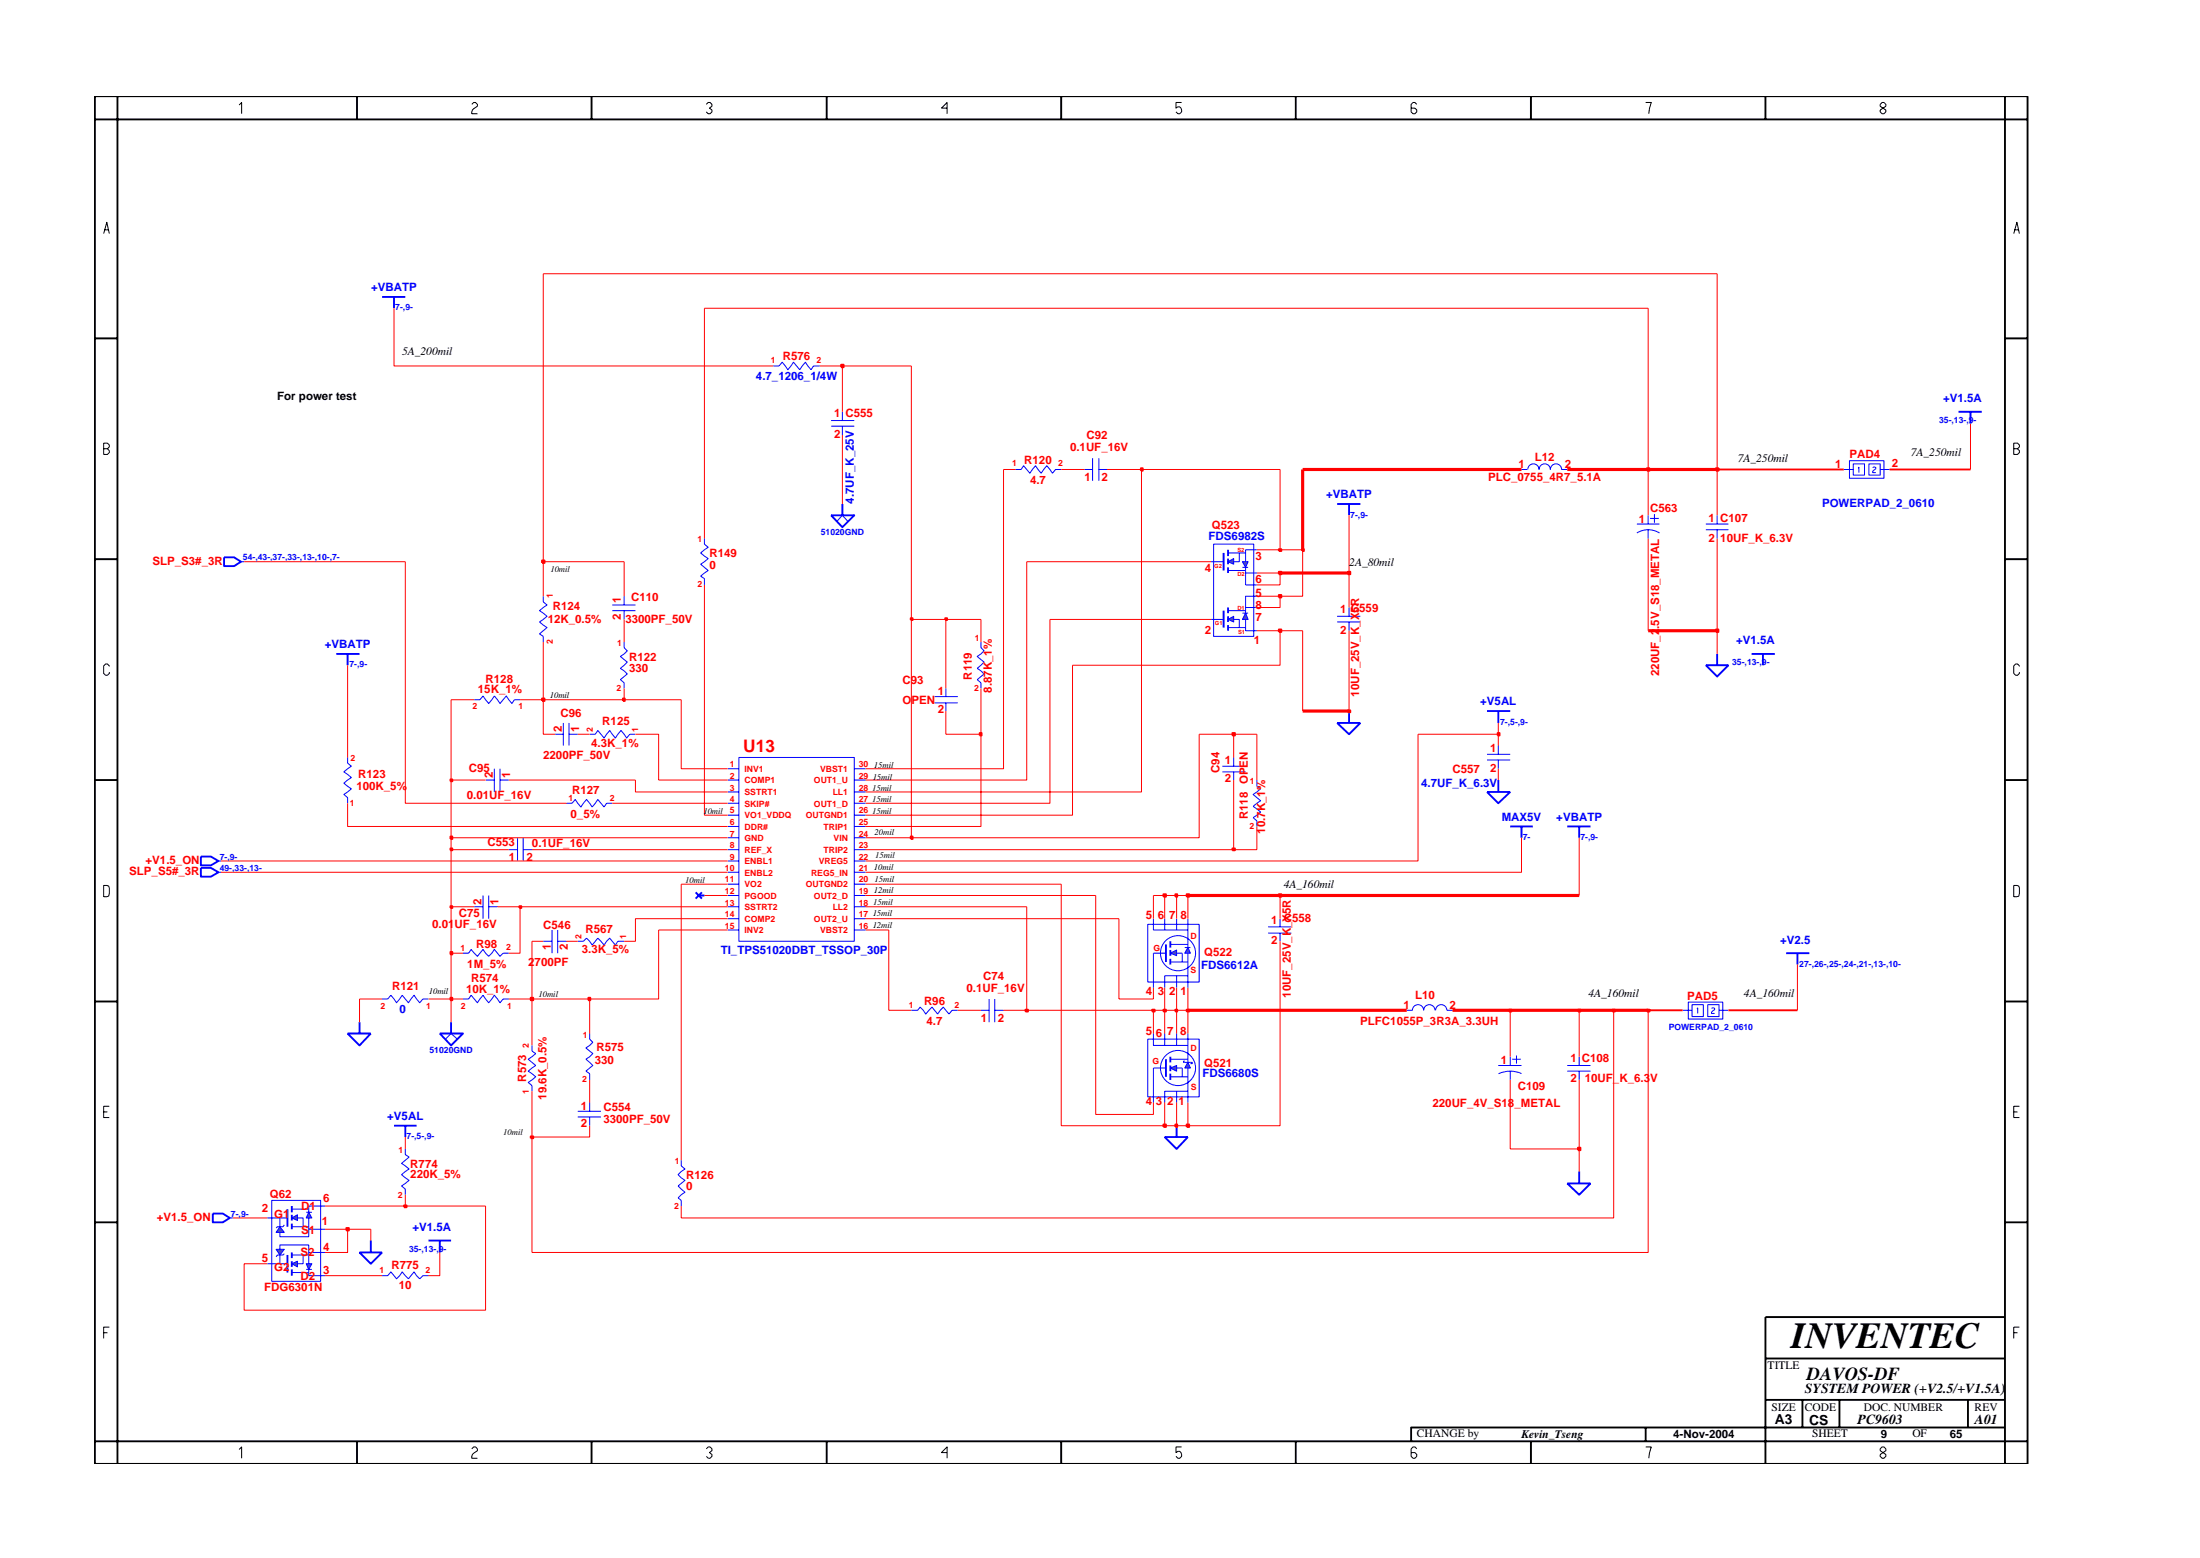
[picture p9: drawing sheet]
<svg xmlns="http://www.w3.org/2000/svg" width="297mm" height="210mm" viewBox="0 0 297 210" stroke-linecap="round" stroke-linejoin="round" font-family="sans-serif">
<g fill="none" stroke="#00f" stroke-width=".14">
<path d="M163.5 75.8h1.7M230.3 70.7h3.1M230.3 71.5h3.1M231.8 69.5v1.2M231.8 71.5v1.2M248.9 63.4h1.3M249.7 62.2h4.7v2.3h-4.7zM250.2 62.6h1.5v1.5h-1.5zM250.9 63.2l.1-.2v.8M252.3 62.6h1.6v1.5h-1.6zM252.8 63.1l.2-.1 .3 .1v.2l-.5 .3v.2h.5M253.9 63.4h1.2"/>
<path d="M64 94.4h.8l.4-.5 .8 1 .7-1 .8 1 .9-1 .7 1 .4-.5h.7M73.3 80.5v.7l.6 .4-1.1 .8 1.1 .8-1.1 .7 1.1 .8-1.1 .8 .5 .4v.7M79.6 99.1h.8l.3-.5 .9 1 .7-1 .8 1 .7-1 .8 1 .4-.5h.8M82.7 81.6h3.1M82.7 82.4h3.1M84.3 86.6v.8l.4 .4-.9 .8 .9 .8-.9 .8 .9 .8-.9 .7 .5 .4v.8M84.3 80.5v1.1M84.3 82.4v1.2M29.5 117.7h.3M29.5 116.2h.3M68.7 114.7h1.2M69.9 113.1v3.1"/>
<path d="M70.6 114.7h1.2M70.6 113.1v3.1M98.2 117.7h1.6M98.2 114.7h1.6M98.2 116.2h1.6M98.2 103.7h1.6M98.2 105.3h1.6M98.2 106.9h1.6M98.2 108.4h1.6M98.2 110h1.6M98.2 111.5h1.6M98.2 113.1h1.6"/>
<path d="M98.2 119.3h1.6M99.8 102.2h15.5v24.8h-15.5zM115.3 117.7h1.6M115.3 114.7h1.6M115.3 116.2h1.6M115.3 103.7h1.6M115.3 105.3h1.6M115.3 106.9h1.6M115.3 108.4h1.6M115.3 110h1.6M115.3 111.5h1.6M115.3 113.1h1.6"/>
<path d="M115.3 119.3h1.6M98.2 120.8h1.6M98.2 122.4h1.6M98.2 124h1.6M98.2 125.5h1.6M115.3 120.8h1.6M115.3 122.4h1.6M115.3 124h1.6M115.3 125.5h1.6M171.2 125.1h3.2M171.2 125.9h3.2M172.8 124v1.1"/>
<path d="M172.8 125.9v1.1M189.9 136.3h.8a.76 .76 0 0 1 .8-.7 .76 .76 0 0 1 .7 .7 .76 .76 0 0 1 .8-.7 .76 .76 0 0 1 .7 .7M193.8 136.3a.76 .76 0 0 1 .8-.7 .76 .76 0 0 1 .8 .7h.7M71.8 141.1v.7l.5 .4-1 .7 1 .9-1 .8 1 .7-1 .8 .5 .4v.8M202.3 143.8h3.1M203.9 142.6v1.2M203.9 144.6v1.1M204.2 142.9h1.1M204.8 142.4v1.1M205.4 144.9a3.7 3.7 0 0 0-3.1 0M211.6 143.8h3.1M211.6 144.6h3.1"/>
<path d="M213.2 142.6v1.2M213.2 144.6v1.1"/>
</g>
<g fill="none" stroke="#00f" stroke-width=".25">
<path d="M165.2 74.6v2.4M180.5 68h3.2M182.1 68v1.5M45.4 88.3h3.1M46.9 88.3v1.5M27.1 117.1h1.4l1 .6-1 .6h-1.4zM27.1 115.6h1.4l1 .6-1 .6h-1.4zM157.3 153.4h3.1l-1.5 1.7zM158.9 151.9v1.5M211.6 159.7h3.1l-1.5 1.5zM213.2 158.1v1.6M48.5 169h3.1l-1.5 1.5z"/>
<path d="M50.1 167.4v1.6M57.9 167.4h3M59.4 167.4v1.6"/>
</g>
<path d="M167.8 75.8h.7l-.3 .8z" fill="#3c3cc8"/>
<path d="M167.8 75.8h.7l-.3 .8zM167.8 76.6h.7" fill="none" stroke="#00f" stroke-width=".14"/>
<path d="M165.8 75.8l.8-.4v.7z" fill="#3c3cc8"/>
<path d="M165.8 75.8l.8-.4v.7zM165.8 74.6h2.4M165.8 77h2.4M167.3 74.6v1.2h-.7M168.2 76.6v.7h1.5M169.7 74.2h-1.5v1.6M163.5 83.6h1.7" fill="none" stroke="#00f" stroke-width=".14"/>
<path d="M165.8 74.2v.8M165.8 75.4v.7M165.8 76.6v.7M165.2 82.4v2.3" fill="none" stroke="#00f" stroke-width=".25"/>
<path d="M168.2 82.7l.3 .9h-.7z" fill="#3c3cc8"/>
<path d="M167.8 82.7h.7M168.2 82.7l.3 .9h-.7z" fill="none" stroke="#00f" stroke-width=".14"/>
<path d="M165.8 83.6l.8-.4v.7z" fill="#3c3cc8"/>
<path d="M163.9 73.4h5.4v12.5h-5.4zM168.2 77.3v1.6h1.5M165.8 83.6l.8-.4v.7zM165.8 84.7h2.4M165.8 82.4h2.4M166.6 83.6h.7v1.1M168.2 82v.7M168.2 83.6v1.5h1.5M168.2 82h1.5M169.7 80.5h-1.5v1.5M79.6 139.5v.7l.4 .5-.9 .7 .9 .8-.9 .7 .9 .9-.9 .8 .5 .3v.8M155.7 128.6h1.7" fill="none" stroke="#00f" stroke-width=".14"/>
<path d="M165.8 82v.7M165.8 83.2v.7M165.8 84.4v.7M157.4 127.5v2.3" fill="none" stroke="#00f" stroke-width=".25"/>
<path d="M160.4 127.9l.3 .7h-.7z" fill="#3c3cc8"/>
<path d="M160 127.9h.7M160.4 127.9l.3 .7h-.7z" fill="none" stroke="#00f" stroke-width=".14"/>
<path d="M158 128.6l.9-.4v.8z" fill="#3c3cc8"/>
<g fill="none" stroke="#00f" stroke-width=".14">
<path d="M76.5 108.4h.7l.5-.5 .7 1 .8-1 .8 1 .7-1 .9 1 .3-.5h.8M155 124.7h6.9v7.8h-6.9zM155.7 124v1.5h4.7M155.7 128.6v4.7M157.3 124v1.5M158 128.6l.9-.4v.8zM158 129.8h2.4M158 127.5h2.4M158.9 128.6h.7v1.2M158.9 124v1.5M158.9 131.7v1.6M160.4 124v3.9"/>
<path d="M160.4 128.6v4.7M160.4 131.7h-3.1v1.6M92 156.6v.7l.5 .5-.9 .7 .9 .8-.9 .7 .9 .9-.9 .8 .4 .3v.8M155.7 144.1h1.7"/>
<circle cx="159.1" cy="128.6" r="2.37"/>
</g>
<path d="M158 127v.9M158 128.2v.8M158 129.4v.8M157.4 142.9v2.4" fill="none" stroke="#00f" stroke-width=".25"/>
<path d="M160.4 143.4l.3 .7h-.7z" fill="#3c3cc8"/>
<path d="M160 143.4h.7M160.4 143.4l.3 .7h-.7z" fill="none" stroke="#00f" stroke-width=".14"/>
<path d="M158 144.1l.9-.3v.8z" fill="#3c3cc8"/>
<g fill="none" stroke="#00f" stroke-width=".14">
<path d="M112.2 56.8h3.1M112.2 57.5h3.1M113.7 55.6v1.2M113.7 57.5v1.2M113 70.4l.7-.9 .8 .9M200.8 101.8h3.1M200.8 102.6h3.1M202.3 100.6v1.2M202.3 102.6v1.1M62.5 128.6h.8l.3-.5 .9 1 .7-1 .8 1 .7-1 .8 1 .4-.5h.8M78 127h.8l.4-.4 .8 .9 .7-.9 .9 .9 .7-.9 .8 .9 .3-.5h.9M132.4 136.3h1.1"/>
<path d="M133.5 134.8v3.2M134.3 136.3h1.2M134.3 134.8v3.2M155.7 139.5v1.6h4.7M157.3 139.5v1.6M158.9 139.5v1.6M160.4 139.5v3.9M155 140.2h6.9v7.8h-6.9zM155.7 144.1v4.7M158 144.1l.9-.3v.8zM158 145.3h2.4M158 142.9h2.4"/>
<path d="M158.9 144.1h.7v1.2M158.9 147.3v1.5M160 143.2h-.2v.2h.2M160.4 144.1v4.7M160.4 147.3h-3.1v1.5M160.7 143.4h.3v.1h-.3M36.1 164.4h2.7M36.7 162h6.6v10.9h-6.6zM39.4 165.6h2.3v.3h2.2M39.4 171.7h2.3v.5h1.6M43.3 169h-1.6v.4h-2.3M43.9 162.8h-2.2v.4h-2.3"/>
<circle cx="159.1" cy="144.1" r="2.37"/>
</g>
<g fill="none" stroke="#00f" stroke-width=".25">
<path d="M112.2 69.5h3.1l-1.6 1.6zM113.7 68v1.5M158 142.6v.8M158 143.8v.8M158 144.9v.8M38.8 163.2v2.4M38.8 169.4v2.3M39.4 162.8v.8M39.4 163.9v.8M39.4 165.1v.8M39.4 169v.8M39.4 170.2v.8"/>
<path d="M39.4 171.3v.9"/>
</g>
<path d="M37.8 165.6l.6 .7h-1.1z" fill="#3c3cc8"/>
<path d="M37.8 165.6l.6 .7h-1.1zM38.4 165.3l-.2 .3h-.7l-.2 .1" fill="none" stroke="#00f" stroke-width=".14"/>
<path d="M37.3 168.6h1.1l-.6 .8z" fill="#3c3cc8"/>
<path d="M36.1 170.5h2.7M37.3 168.6h1.1l-.6 .8zM37.8 168.6v-.6h3.9v1M37.8 164.4v1.2M37.8 169.4v1.1M41.7 165.9v1h-3.9v-.6M43.3 169h.6M43.3 172.2h.6" fill="none" stroke="#00f" stroke-width=".14"/>
<path d="M39.4 164.4l.8-.5v.8z" fill="#3c3cc8"/>
<path d="M39.4 164.4l.8-.5v.8zM40.2 164.4h.7v1.2" fill="none" stroke="#00f" stroke-width=".14"/>
<path d="M41.7 163.6l.4 .8h-.8z" fill="#3c3cc8"/>
<path d="M41.3 163.6h.8M41.7 163.6l.4 .8h-.8zM41.7 163.2v.4M41.7 164.4v1.2" fill="none" stroke="#00f" stroke-width=".14"/>
<path d="M39.4 170.5l.8-.3v.8z" fill="#3c3cc8"/>
<path d="M39.4 170.5l.8-.3v.8zM40.9 169.4v1.1h-.7" fill="none" stroke="#00f" stroke-width=".14"/>
<path d="M41.3 170.5h.8l-.4 .8z" fill="#3c3cc8"/>
<g fill="none" stroke="#00f" stroke-width=".14">
<path d="M104.4 49.4h.8l.4-.5 .8 1 .7-1 .9 1 .7-1 .8 1 .3-.5h.9M32.5 75.8h.5M95.1 72.7v.7l.5 .5-1 .7 1 .8-1 .7 1 .9-1 .8 .5 .3v.8M137.1 63.4h.8l.3-.5 .9 1 .7-1 .8 1 .7-1 .8 1 .4-.5h.8M146.4 63.4h1.1M147.5 61.8v3.1M148.4 63.4h1.1M148.4 61.8v3.1M205.4 63.4h.8M206.3 63.4a.76 .76 0 0 1 .7-.8 .76 .76 0 0 1 .8 .8 .76 .76 0 0 1 .8-.8 .76 .76 0 0 1 .7 .8 .76 .76 0 0 1 .8-.8 .76 .76 0 0 1 .7 .8h.8M221 71.9a2.88 2.88 0 0 1 3.1 0M221 70.7h3.1"/>
<path d="M222.5 69.5v1.2M222.5 71.5v1.2M222.8 70h1.2M223.4 69.4v1.2M75 99.1h1.1M76.1 97.6v3M76.8 99.1h1.2M76.8 97.6v3M126.2 94h3.1M126.2 94.9h3.1M127.7 92.9v1.1M127.7 94.9v1.1"/>
<path d="M132.4 86.6v.8l.5 .4-1 .8 1 .8-1 .8 1 .8-1 .7 .5 .4v.8M180.5 83.2h3.2M180.5 83.9h3.2M182.1 82v1.2M182.1 83.9v1.2M46.9 102.2v.8l.5 .4-1 .8 1 .7-1 .8 1 .8-1 .7 .5 .4v.8M65.6 105.3h1.1M66.7 103.7v3.2M67.5 105.3h1.2M67.5 103.7v3.2M165 103.4h3.2M165 104.2h3.2"/>
<path d="M166.6 102.2v1.2M166.6 104.2v1.1M169.7 105.3v.8l.5 .4-1 .7 1 .9-1 .7 1 .8-1 .7 .5 .5v.7M51.6 134.8h.8l.4-.5 .7 1 .8-1 .8 1 .8-1 .8 1 .4-.5h.8M62.5 134.8h.8l.3-.5 .9 1 .7-1 .8 1 .7-1 .8 1 .4-.5h.8M64 122.4h1.2M65.2 120.8v3.2M66 122.4h1.2M66 120.8v3.2M73.3 127h1.2M74.5 125.5v3.1M75.3 127h1.2"/>
<path d="M75.3 125.5v3.1M123 136.3h.9l.3-.4 .8 .9 .8-.9 .8 .9 .8-.9 .7 .9 .5-.5h.7M227.2 136.3h1.3M228 135.2h4.6v2.3h-4.6zM228.5 135.6h1.5v1.6h-1.5zM229.1 136.2l.1-.2v.8M230.6 135.6h1.5v1.6h-1.5zM231.1 136.1l.2-.1 .2 .1v.2l-.4 .3v.2h.4M232.1 136.3h1.3M54.7 155.1v.7l.5 .4-1 .8 1 .8-1 .7 1 .8-1 .7 .5 .5v.7M60.1 140.2l.8-.7 .9 .7M78 150h3.1"/>
<path d="M78 150.7h3.1M79.6 148.8v1.2M79.6 150.7v1.2M31 164.4h.4M38.4 169.2l-.2 .2h-.7l-.2 .2M41.3 170.5h.8l-.4 .8zM41.3 171.3h.8M41.7 169.4v1.1M41.7 171.3v.4M51.6 172.2h.8l.4-.6 .7 1 .8-1 .8 1 .8-1 .8 1 .4-.4h.8"/>
</g>
<g fill="none" stroke="#00f" stroke-width=".25">
<path d="M51.6 40.1h3.1M53.2 40.1v1.5M264.4 55.6h3.2M266.1 55.6v1.6M30.3 75.2h1.3l.9 .6-.9 .6h-1.3zM180.5 97.6h3.2l-1.6 1.5zM182.1 96v1.6M200.8 96h3.1M202.3 96v1.6M230.3 89.8h3.1l-1.6 1.5zM231.8 88.3v1.5M236.5 88.3h3.1"/>
<path d="M238 88.3v1.5M200.8 106.9h3.1l-1.6 1.5zM202.3 105.3v1.6M203.9 111.5h3.1M205.4 111.5v1.6M211.6 111.5h3.1M213.2 111.5v1.6M46.9 139.5h3.2l-1.6 1.6zM48.5 138v1.5M59.4 139.5h3.1l-1.6 1.6zM60.9 138v1.5M93.9 120.4l.9 .9"/>
<path d="M94.3 120.8h.8M94.8 120.4l-.9 .9M241.2 128.6h3.1M242.7 128.6v1.6M53.2 151.9h3M54.7 151.9v1.5M28.7 163.8h1.4l.9 .6-.9 .6h-1.4z"/>
</g>
<path d="M222.5 136.3v32.7h-150.7v-15.6M43.9 165.9h3v3.1h-3M43.9 172.2h7.7M50.1 165.9v1.5M59.4 169v3.2h-1.5M65.6 162.8v14h-32.6v-6.3h3.1" fill="none" stroke="#f00" stroke-width=".14"/>
<path d="M46.8 165.7h.3v.4h-.3z" fill-rule="evenodd" fill="#8e2323"/>
<path d="M46.8 165.7h.3v.4h-.3z" fill="none" stroke="#f00" stroke-width=".25"/>
<path d="M217.9 136.3v28.1h-125.9v-1.6M31.4 164.4h4.7M43.9 162.8h10.8M46.9 165.9h3.2" fill="none" stroke="#f00" stroke-width=".14"/>
<path d="M54.6 162.7h.3v.2h-.3z" fill-rule="evenodd" fill="#8e2323"/>
<path d="M54.6 162.7h.3v.2h-.3z" fill="none" stroke="#f00" stroke-width=".25"/>
<path d="M92 119.3v37.3M54.7 153.4v1.7M203.9 145.7v9.4h9.3v3M54.7 161.2v1.6h10.9" fill="none" stroke="#f00" stroke-width=".14"/>
<path d="M213 154.9h.4v.3h-.4z" fill-rule="evenodd" fill="#8e2323"/>
<path d="M213 154.9h.4v.3h-.4z" fill="none" stroke="#f00" stroke-width=".25"/>
<path d="M213.2 145.7v9.4" fill="none" stroke="#f00" stroke-width=".14"/>
<path d="M71.7 153.4h.3v.2h-.3z" fill-rule="evenodd" fill="#8e2323"/>
<path d="M71.7 153.4h.3v.2h-.3z" fill="none" stroke="#f00" stroke-width=".25"/>
<path d="M143.3 119.3v32.6h14M71.8 147.3v6.1h7.8v-1.5" fill="none" stroke="#f00" stroke-width=".14"/>
<path d="M157.1 151.8h.3v.3h-.3z" fill-rule="evenodd" fill="#8e2323"/>
<path d="M157.1 151.8h.3v.3h-.3z" fill="none" stroke="#f00" stroke-width=".25"/>
<path d="M157.3 148.8v3.1h1.6" fill="none" stroke="#f00" stroke-width=".14"/>
<path d="M158.7 151.8h.2v.3h-.2z" fill-rule="evenodd" fill="#8e2323"/>
<path d="M158.7 151.8h.2v.3h-.2z" fill="none" stroke="#f00" stroke-width=".25"/>
<path d="M158.9 148.8v3.1h1.5" fill="none" stroke="#f00" stroke-width=".14"/>
<path d="M160.2 151.8h.4v.3h-.4z" fill-rule="evenodd" fill="#8e2323"/>
<path d="M160.2 151.8h.4v.3h-.4z" fill="none" stroke="#f00" stroke-width=".25"/>
<g fill="none" stroke="#f00" stroke-width=".14">
<path d="M48.5 134.8v3.2M60.9 134.8v3.2M71.8 134.8v6.3M79.6 134.8v4.7M120 125.5v10.8h3M129.3 136.3h3.1M135.5 136.3h3.1M147.9 120.8v29.6h7.8v-1.6M155.7 136.3v3.2M157.3 136.3v3.2M158.9 136.3v3.2M160.4 136.3v3.2"/>
<path d="M172.8 127v24.9h-12.4v-3.1M203.9 136.3v6.3M213.2 136.3v6.3M79.6 145.7v3.1"/>
</g>
<path d="M138.5 136.3h.3v.2h-.3z" fill-rule="evenodd" fill="#8e2323"/>
<path d="M138.5 136.3h.3v.2h-.3z" fill="none" stroke="#f00" stroke-width=".25"/>
<path d="M138.6 122.4v13.9h17.1" fill="none" stroke="#f00" stroke-width=".14"/>
<path d="M155.6 136.3h.3v.2h-.3z" fill-rule="evenodd" fill="#8e2323"/>
<path d="M155.6 136.3h.3v.2h-.3z" fill="none" stroke="#f00" stroke-width=".25"/>
<path d="M155.7 136.3h1.6" fill="none" stroke="#f00" stroke-width=".14"/>
<path d="M157.1 136.3h.3v.2h-.3z" fill-rule="evenodd" fill="#8e2323"/>
<path d="M157.1 136.3h.3v.2h-.3z" fill="none" stroke="#f00" stroke-width=".25"/>
<path d="M157.3 133.3v3h1.6" fill="none" stroke="#f00" stroke-width=".14"/>
<path d="M158.7 136.3h.2v.2h-.2z" fill-rule="evenodd" fill="#8e2323"/>
<path d="M158.7 136.3h.2v.2h-.2z" fill="none" stroke="#f00" stroke-width=".25"/>
<path d="M158.9 133.3v3h1.5" fill="none" stroke="#f00" stroke-width=".14"/>
<path d="M160.2 136.3h.4v.2h-.4z" fill-rule="evenodd" fill="#8e2323"/>
<path d="M160.2 136.3h.4v.2h-.4z" fill="none" stroke="#f00" stroke-width=".25"/>
<path d="M160.4 133.3v3" fill="none" stroke="#f00" stroke-width=".14"/>
<path d="M160.4 136.3h29.5M196.1 136.3h7.8" fill="none" stroke="#f00" stroke-width=".42"/>
<path d="M203.7 136.3h.4v.2h-.4z" fill-rule="evenodd" fill="#8e2323"/>
<path d="M203.7 136.3h.4v.2h-.4z" fill="none" stroke="#f00" stroke-width=".25"/>
<path d="M203.9 136.3h9.3" fill="none" stroke="#f00" stroke-width=".42"/>
<path d="M213 136.3h.4v.2h-.4z" fill-rule="evenodd" fill="#8e2323"/>
<path d="M213 136.3h.4v.2h-.4z" fill="none" stroke="#f00" stroke-width=".25"/>
<path d="M213.2 136.3h4.7" fill="none" stroke="#f00" stroke-width=".42"/>
<path d="M217.7 136.3h.3v.2h-.3z" fill-rule="evenodd" fill="#8e2323"/>
<path d="M217.7 136.3h.3v.2h-.3z" fill="none" stroke="#f00" stroke-width=".25"/>
<path d="M217.9 136.3h4.6" fill="none" stroke="#f00" stroke-width=".42"/>
<path d="M222.4 136.3h.3v.2h-.3z" fill-rule="evenodd" fill="#8e2323"/>
<path d="M222.4 136.3h.3v.2h-.3zM222.5 136.3h4.7M233.4 136.3h9.3" fill="none" stroke="#f00" stroke-width=".25"/>
<path d="M48.5 134.8h3.1M57.9 134.8h3M242.7 130.2v6.1" fill="none" stroke="#f00" stroke-width=".14"/>
<path d="M60.8 134.6h.3v.4h-.3z" fill-rule="evenodd" fill="#8e2323"/>
<path d="M60.8 134.6h.3v.4h-.3z" fill="none" stroke="#f00" stroke-width=".25"/>
<path d="M60.9 128.6v6.2h1.6M68.7 134.8h3.1" fill="none" stroke="#f00" stroke-width=".14"/>
<path d="M71.7 134.6h.3v.4h-.3z" fill-rule="evenodd" fill="#8e2323"/>
<path d="M71.7 134.6h.3v.4h-.3z" fill="none" stroke="#f00" stroke-width=".25"/>
<path d="M71.8 127v7.8h7.8" fill="none" stroke="#f00" stroke-width=".14"/>
<path d="M79.4 134.6h.3v.4h-.3z" fill-rule="evenodd" fill="#8e2323"/>
<path d="M79.4 134.6h.3v.4h-.3z" fill="none" stroke="#f00" stroke-width=".25"/>
<path d="M88.9 125.5v9.3h-9.3M151.1 124v10.8h4.6v-1.5" fill="none" stroke="#f00" stroke-width=".14"/>
<path d="M60.8 128.5h.3v.3h-.3z" fill-rule="evenodd" fill="#8e2323"/>
<path d="M60.8 128.5h.3v.3h-.3z" fill="none" stroke="#f00" stroke-width=".25"/>
<g fill="none" stroke="#f00" stroke-width=".14">
<path d="M60.9 122.4v6.2h1.6M70.2 122.4v6.2h-1.5M71.8 127h1.5M76.5 127h1.5M88.9 125.5h9.3M98.2 124h-12.4v3h-1.5M116.9 125.5h3.1M116.9 124h34.2M155.7 120.8v3.2M157.3 120.8v3.2M158.9 120.8v3.2M160.4 120.8v3.2"/>
<path d="M172.8 120.8v3.2"/>
</g>
<path d="M60.8 122.3h.3v.2h-.3z" fill-rule="evenodd" fill="#8e2323"/>
<path d="M60.8 122.3h.3v.2h-.3z" fill="none" stroke="#f00" stroke-width=".25"/>
<path d="M60.9 114.7v7.7h3.1M67.2 122.4h3" fill="none" stroke="#f00" stroke-width=".14"/>
<path d="M70.1 122.3h.3v.2h-.3z" fill-rule="evenodd" fill="#8e2323"/>
<path d="M70.1 122.3h.3v.2h-.3z" fill="none" stroke="#f00" stroke-width=".25"/>
<path d="M70.2 122.4h28M95.1 120.8h3.1M116.9 122.4h21.7M116.9 120.8h31M155.7 120.8h1.6" fill="none" stroke="#f00" stroke-width=".14"/>
<path d="M157.1 120.7h.3v.3h-.3z" fill-rule="evenodd" fill="#8e2323"/>
<path d="M157.1 120.7h.3v.3h-.3z" fill="none" stroke="#f00" stroke-width=".25"/>
<path d="M157.3 120.8h1.6" fill="none" stroke="#f00" stroke-width=".14"/>
<path d="M158.7 120.7h.2v.3h-.2z" fill-rule="evenodd" fill="#8e2323"/>
<path d="M158.7 120.7h.2v.3h-.2z" fill="none" stroke="#f00" stroke-width=".25"/>
<path d="M158.9 120.8h1.5" fill="none" stroke="#f00" stroke-width=".14"/>
<path d="M160.2 120.7h.4v.3h-.4z" fill-rule="evenodd" fill="#8e2323"/>
<path d="M160.2 120.7h.4v.3h-.4z" fill="none" stroke="#f00" stroke-width=".25"/>
<path d="M160.4 120.8h12.4" fill="none" stroke="#f00" stroke-width=".42"/>
<path d="M172.7 120.7h.3v.3h-.3z" fill-rule="evenodd" fill="#8e2323"/>
<path d="M172.7 120.7h.3v.3h-.3z" fill="none" stroke="#f00" stroke-width=".25"/>
<path d="M172.8 120.8h40.4" fill="none" stroke="#f00" stroke-width=".42"/>
<path d="M191.5 99.1v17.1h-74.6M29.8 117.7h68.4M29.8 116.2h68.4M92 119.3h6.2M116.9 119.3h26.4M205.4 113.1v4.6h-88.5M213.2 113.1v7.7" fill="none" stroke="#f00" stroke-width=".14"/>
<path d="M60.8 114.5h.3v.3h-.3z" fill-rule="evenodd" fill="#8e2323"/>
<path d="M60.8 114.5h.3v.3h-.3z" fill="none" stroke="#f00" stroke-width=".25"/>
<path d="M60.9 113.1v1.6h7.8M71.8 114.7h26.4M116.9 114.7h49.7" fill="none" stroke="#f00" stroke-width=".14"/>
<path d="M166.4 114.5h.3v.3h-.3z" fill-rule="evenodd" fill="#8e2323"/>
<path d="M166.4 114.5h.3v.3h-.3z" fill="none" stroke="#f00" stroke-width=".25"/>
<path d="M166.6 105.3v9.4h3.1v-3.2" fill="none" stroke="#f00" stroke-width=".14"/>
<path d="M60.8 112.9h.3v.3h-.3z" fill-rule="evenodd" fill="#8e2323"/>
<path d="M60.8 112.9h.3v.3h-.3z" fill="none" stroke="#f00" stroke-width=".25"/>
<path d="M60.9 105.3v7.8h37.3M116.9 113.1h6.1" fill="none" stroke="#f00" stroke-width=".14"/>
<path d="M123 112.9h.2v.3h-.2z" fill-rule="evenodd" fill="#8e2323"/>
<path d="M123 112.9h.2v.3h-.2z" fill="none" stroke="#f00" stroke-width=".25"/>
<path d="M54.7 75.8v32.6h21.8M95.1 78.9v31.1h3.1M154.1 63.4v43.5h-37.2M123 83.6v29.5h38.9v-14M132.4 99.1v12.4h-15.5M141.8 83.6v24.8h-24.9M144.8 89.8v20.2h-27.9M46.9 108.4v3.1h51.3M82.7 108.4h15.5M85.8 105.3v1.6h12.4" fill="none" stroke="#f00" stroke-width=".14"/>
<path d="M60.8 105.2h.3v.2h-.3z" fill-rule="evenodd" fill="#8e2323"/>
<path d="M60.8 105.2h.3v.2h-.3z" fill="none" stroke="#f00" stroke-width=".25"/>
<g fill="none" stroke="#f00" stroke-width=".14">
<path d="M135.5 63.4v40.3h-18.6M138.6 75.8v29.5h-21.7M46.9 89.8v12.4M60.9 94.4v10.9h4.7M73.3 94.4v4.7h1.7M78 99.1h1.6M85.8 99.1h3.1v6.2h9.3M92 94.4v9.3h6.2M127.7 96v3.1h4.7M166.6 99.1v3.1M169.7 99.1v6.2M202.3 99.1v1.5"/>
<path d="M68.7 105.3h17.1M202.3 103.7v1.6"/>
</g>
<path d="M132.3 98.9h.2v.4h-.2z" fill-rule="evenodd" fill="#8e2323"/>
<path d="M132.3 98.9h.2v.4h-.2z" fill="none" stroke="#f00" stroke-width=".25"/>
<path d="M132.4 92.9v6.2M161.9 99.1h4.7" fill="none" stroke="#f00" stroke-width=".14"/>
<path d="M166.4 98.9h.3v.4h-.3z" fill-rule="evenodd" fill="#8e2323"/>
<path d="M166.4 98.9h.3v.4h-.3z" fill="none" stroke="#f00" stroke-width=".25"/>
<path d="M166.6 99.1h3.1M191.5 99.1h10.8" fill="none" stroke="#f00" stroke-width=".14"/>
<path d="M202.2 98.9h.3v.4h-.3z" fill-rule="evenodd" fill="#8e2323"/>
<path d="M202.2 98.9h.3v.4h-.3z" fill="none" stroke="#f00" stroke-width=".25"/>
<path d="M175.9 85.1v10.9M202.3 97.6v1.5" fill="none" stroke="#f00" stroke-width=".14"/>
<path d="M175.9 96h6.2" fill="none" stroke="#f00" stroke-width=".42"/>
<path d="M182 95.9h.3v.2h-.3z" fill-rule="evenodd" fill="#8e2323"/>
<path d="M182 95.9h.3v.2h-.3z" fill="none" stroke="#f00" stroke-width=".25"/>
<path d="M60.9 94.4h3.1M70.2 94.4h3.1M182.1 85.1v10.9" fill="none" stroke="#f00" stroke-width=".14"/>
<path d="M73.2 94.3h.3v.3h-.3z" fill-rule="evenodd" fill="#8e2323"/>
<path d="M73.2 94.3h.3v.3h-.3z" fill="none" stroke="#f00" stroke-width=".25"/>
<path d="M73.3 86.6v7.8h11" fill="none" stroke="#f00" stroke-width=".14"/>
<path d="M84.1 94.3h.3v.3h-.3z" fill-rule="evenodd" fill="#8e2323"/>
<path d="M84.1 94.3h.3v.3h-.3z" fill="none" stroke="#f00" stroke-width=".25"/>
<path d="M84.3 83.6v3M84.3 92.9v1.5h7.7M127.7 83.6v9.3M132.4 83.6v3M169.7 85.1h3.1v4.7h-28M231.8 85.1v3.2" fill="none" stroke="#f00" stroke-width=".14"/>
<path d="M172.7 84.9h.3v.4h-.3z" fill-rule="evenodd" fill="#8e2323"/>
<path d="M172.7 84.9h.3v.4h-.3z" fill="none" stroke="#f00" stroke-width=".25"/>
<path d="M222.5 72.7v12.4M172.8 85.1h3.1" fill="none" stroke="#f00" stroke-width=".14"/>
<path d="M222.5 85.1h9.3" fill="none" stroke="#f00" stroke-width=".42"/>
<path d="M231.7 84.9h.3v.4h-.3z" fill-rule="evenodd" fill="#8e2323"/>
<path d="M231.7 84.9h.3v.4h-.3z" fill="none" stroke="#f00" stroke-width=".25"/>
<path d="M231.8 72.7v12.4" fill="none" stroke="#f00" stroke-width=".14"/>
<path d="M123 83.4h.2v.3h-.2z" fill-rule="evenodd" fill="#8e2323"/>
<path d="M123 83.4h.2v.3h-.2z" fill="none" stroke="#f00" stroke-width=".25"/>
<path d="M123 49.4v34.2h4.7" fill="none" stroke="#f00" stroke-width=".14"/>
<path d="M127.6 83.4h.3v.3h-.3z" fill-rule="evenodd" fill="#8e2323"/>
<path d="M127.6 83.4h.3v.3h-.3z" fill="none" stroke="#f00" stroke-width=".25"/>
<path d="M73.3 75.8v4.7M84.3 75.8v4.7M182.1 77.3v4.7M127.7 83.6h4.7M141.8 83.6h21.7M169.7 80.5h3.1v1.5h-3.1" fill="none" stroke="#f00" stroke-width=".14"/>
<path d="M172.7 80.3h.3v.3h-.3z" fill-rule="evenodd" fill="#8e2323"/>
<path d="M172.7 80.3h.3v.3h-.3z" fill="none" stroke="#f00" stroke-width=".25"/>
<path d="M169.7 77.3h3.1v1.6h-3.1M175.9 74.2v6.3h-3.1" fill="none" stroke="#f00" stroke-width=".14"/>
<path d="M172.7 77.2h.3v.3h-.3z" fill-rule="evenodd" fill="#8e2323"/>
<path d="M172.7 77.2h.3v.3h-.3z" fill="none" stroke="#f00" stroke-width=".25"/>
<path d="M172.8 77.3h9.3" fill="none" stroke="#f00" stroke-width=".42"/>
<path d="M182 77.2h.3v.3h-.3z" fill-rule="evenodd" fill="#8e2323"/>
<path d="M182 77.2h.3v.3h-.3z" fill="none" stroke="#f00" stroke-width=".25"/>
<path d="M33 75.8h21.7M182.1 69.5v7.8" fill="none" stroke="#f00" stroke-width=".14"/>
<path d="M73.2 75.6h.3v.4h-.3z" fill-rule="evenodd" fill="#8e2323"/>
<path d="M73.2 75.6h.3v.4h-.3z" fill="none" stroke="#f00" stroke-width=".25"/>
<path d="M73.3 36.9v38.9h11M138.6 75.8h24.9M169.7 74.2h3.1" fill="none" stroke="#f00" stroke-width=".14"/>
<path d="M172.7 74.1h.3v.3h-.3z" fill-rule="evenodd" fill="#8e2323"/>
<path d="M172.7 74.1h.3v.3h-.3z" fill="none" stroke="#f00" stroke-width=".25"/>
<path d="M172.8 63.4v10.8h3.1" fill="none" stroke="#f00" stroke-width=".14"/>
<path d="M175.8 74.1h.3v.3h-.3z" fill-rule="evenodd" fill="#8e2323"/>
<path d="M175.8 74.1h.3v.3h-.3z" fill="none" stroke="#f00" stroke-width=".25"/>
<path d="M175.9 63.4v10.8" fill="none" stroke="#f00" stroke-width=".42"/>
<path d="M95.1 41.6v31.1M113.7 58.7v9.3M135.5 63.4h1.6M143.3 63.4h3.1M149.5 63.4h4.6M222.5 63.4v6.1M231.8 63.4v6.1" fill="none" stroke="#f00" stroke-width=".14"/>
<path d="M154 63.2h.3v.3h-.3z" fill-rule="evenodd" fill="#8e2323"/>
<path d="M154 63.2h.3v.3h-.3z" fill="none" stroke="#f00" stroke-width=".25"/>
<path d="M154.1 63.4h18.7" fill="none" stroke="#f00" stroke-width=".14"/>
<path d="M175.9 63.4h29.5M211.6 63.4h10.9" fill="none" stroke="#f00" stroke-width=".42"/>
<path d="M222.4 63.2h.3v.3h-.3z" fill-rule="evenodd" fill="#8e2323"/>
<path d="M222.4 63.2h.3v.3h-.3z" fill="none" stroke="#f00" stroke-width=".25"/>
<path d="M222.5 63.4h9.3" fill="none" stroke="#f00" stroke-width=".42"/>
<path d="M222.5 41.6v21.8" fill="none" stroke="#f00" stroke-width=".14"/>
<path d="M231.7 63.2h.3v.3h-.3z" fill-rule="evenodd" fill="#8e2323"/>
<path d="M231.7 63.2h.3v.3h-.3zM231.8 63.4h17.1M255.1 63.4h11" fill="none" stroke="#f00" stroke-width=".25"/>
<path d="M231.8 36.9v26.5M53.2 41.6v7.8h51.2M110.7 49.4h3v6.2M266.1 57.2v6.2" fill="none" stroke="#f00" stroke-width=".14"/>
<path d="M113.6 49.2h.3v.4h-.3z" fill-rule="evenodd" fill="#8e2323"/>
<path d="M113.6 49.2h.3v.4h-.3z" fill="none" stroke="#f00" stroke-width=".25"/>
<path d="M73.3 36.9h158.5M95.1 41.6h127.4M113.7 49.4h9.3" fill="none" stroke="#f00" stroke-width=".14"/>
<g fill="none" stroke="#000" stroke-width=".25">
<path d="M12.8 13h261v184.6h-261zM12.8 16.1h261M15.9 13v184.6M48.2 13v3.1M79.9 13v3.1M111.6 13v3.1M143.3 13v3.1M174.9 13v3.1M206.7 13v3.1M238.4 13v3.1M270.7 13v184.6M12.8 45.7h3.1"/>
<path d="M270.7 45.7h3.1M12.8 75.5h3.1M270.7 75.5h3.1M12.8 105.3h3.1M270.7 105.3h3.1M12.8 135.2h3.1M270.7 135.2h3.1M12.8 165h3.1M270.7 165h3.1M270.7 177.7h-32.3v19.9M12.8 194.5h261M48.2 194.5v3.1"/>
<path d="M79.9 194.5v3.1M111.6 194.5v3.1M143.3 194.5v3.1M174.9 194.5v3.1M206.7 194.5v3.1M222.2 192.6v1.9M238.4 183.3h32.3M238.4 188.9h32.3M243.4 188.9v3.7M248.4 188.9v3.7M265.7 188.9v3.7M270.7 192.6h-80.2v1.9"/>
</g>
<g fill="none" stroke="#000" stroke-width=".14">
<path d="M32.3 14.2l.3-.4v1.6M63.7 14.1l.3-.3h.2l.3 .3v.2l-.5 .4-.3 .4v.3h.8M95.4 14.1l.2-.3h.3l.2 .3v.2l-.3 .3 .3 .2v.3l-.2 .3h-.3l-.2-.3M127.9 14.6h-.8l.8-.8v1.6M159.5 13.8h-.7v.8l.2-.2a.5 .5 0 0 1 .5 .7l-.2 .3h-.3l-.2-.3M191.3 14.1l-.3-.3h-.2l-.3 .3v1l.3 .3h.2l.3-.3v-.3l-.3-.2h-.5M222.2 13.8h.8l-.4 1.6M253.9 14.1l.2-.3h.3l.2 .3v.2l-.7 .5v.3l.2 .3h.3l.2-.3v-.3l-.7-.5zM14 31.5l.4-1.5 .4 1.5M14.1 31h.6M271.9 31.5l.4-1.5 .4 1.5M272 31h.6"/>
<path d="M14 59.8h.5l.3 .3v.2l-.3 .3 .3 .2v.3l-.3 .2h-.5zM14 60.6h.5M271.9 60.6h.5l.3-.3v-.2l-.3-.3h-.5v1.5h.5l.3-.2v-.3l-.3-.2M14.8 89.9l-.3-.3h-.2l-.3 .3v1l.3 .2h.2l.3-.2v-.2M272.7 89.9l-.3-.3h-.3l-.2 .3v1l.2 .2h.3l.3-.2v-.2M14 119.5l.7 .1 .1 .2-.1 1.1-.7 .1zM271.9 119.5l.7 .1 .1 .2-.1 1.1-.7 .1zM14 150.1h.5M14.8 149.3h-.8v1.5h.8M271.9 150.1h.5M272.7 149.3h-.8v1.5h.8M14 179.9h.5"/>
<path d="M14.8 179.1h-.8v1.5M271.9 179.9h.5M272.7 179.1h-.8v1.5M32.3 195.6l.3-.3v1.5M63.7 195.5l.3-.2h.2l.3 .2v.3l-.7 .5-.1 .2v.3h.8M95.4 195.5l.2-.2h.3l.2 .2v.3l-.3 .2 .3 .3v.2l-.2 .3h-.3l-.2-.3M127.9 196h-.8l.8-.7v1.5M159.5 195.3h-.7v.7l.2-.1a.5 .5 0 0 1 .5 .6l-.2 .3h-.3l-.2-.3M191.3 195.5l-.3-.2h-.2l-.3 .2v1l.3 .3h.2l.3-.3v-.2l-.3-.3h-.5M222.2 195.3h.8l-.4 1.5M254.1 195.3l-.2 .2v.3l.7 .5v.2l-.2 .3h-.3l-.2-.3v-.2l.7-.5v-.3l-.2-.2z"/>
</g>
<text font-size="5" x="241.8" y="182">INVENTEC</text>
<text font-size="2.5" x="244" y="186.3">DAVOS-DF</text>
<text font-size="2.3" fill="#f00" x="100.4" y="101.5">U13</text>
<g font-size="1.9">
<text x="243.7" y="188">SYSTEM POWER (+V2.5/+V1.5A)</text>
<text x="239.6" y="192.2">A3</text>
<text x="244.3" y="192.3">CS</text>
<text x="250.8" y="192.2">PC9603</text>
<text x="266.6" y="192.2">A01</text>
</g>
<g font-size="1.6" fill="#00f">
<text x="50.1" y="39.3">+VBATP</text>
<text x="102.1" y="51.3">4.7_1206_1/4W</text>
<text x="262.3" y="54.2">+V1.5A</text>
<text x="115.3" y="68" transform="rotate(-90 115.3 68)">4.7UF_K_25V</text>
<text x="179.1" y="67.3">+VBATP</text>
<text x="246" y="68.4">POWERPAD_2_0610</text>
<text x="163.2" y="72.8">FDS6982S</text>
<text x="43.8" y="87.4">+VBATP</text>
<text x="234.4" y="86.9">+V1.5A</text>
<text x="199.9" y="95.2">+V5AL</text>
<text x="191.9" y="106.2">4.7UF_K_6.3V</text>
<text x="202.8" y="110.8">MAX5V</text>
<text x="210.1" y="110.8">+VBATP</text>
<text x="97.3" y="128.7">TI_TPS51020DBT_TSSOP_30P</text>
<text x="162.2" y="130.7">FDS6612A</text>
<text x="240.4" y="127.4">+V2.5</text>
<text x="54" y="136.7">0</text>
<text x="162.4" y="145.4">FDS6680S</text>
<text x="52.3" y="151.2">+V5AL</text>
<text x="55.7" y="166.1">+V1.5A</text>
</g>
<g font-size="1.6">
<text x="54.3" y="48">5A_200mil</text>
<text x="37.4" y="54">For power test</text>
<text x="234.6" y="62.4">7A_250mil</text>
<text x="258" y="61.6">7A_250mil</text>
<text x="182.2" y="76.3">2A_80mil</text>
<text x="173.3" y="119.9">4A_160mil</text>
<text x="214.5" y="134.6">4A_160mil</text>
<text x="235.5" y="134.6">4A_160mil</text>
<text x="238.7" y="184.8">TITLE</text>
<text x="239.2" y="190.4">SIZE</text>
<text x="243.7" y="190.4">CODE</text>
<text x="251.6" y="190.4">DOC. NUMBER</text>
<text x="266.6" y="190.4">REV</text>
<text x="191.3" y="193.9">CHANGE by</text>
<text x="205.4" y="194.1">Kevin_Tseng</text>
<text x="225.9" y="194.1">4-Nov-2004</text>
<text x="244.7" y="193.9">SHEET</text>
<text x="253.9" y="194.1">9</text>
<text x="258.2" y="193.9">OF</text>
<text x="263.3" y="194.1">65</text>
</g>
<g font-size="1.6" fill="#f00">
<text x="105.7" y="48.6">R576</text>
<text x="112.6" y="56.3">1 C555</text>
<text x="112.6" y="59.1">2</text>
<text x="146.7" y="59.2">C92</text>
<text x="138.3" y="62.6">R120</text>
<text x="139.1" y="65.3">4.7</text>
<text x="144.5" y="60.9">0.1UF_16V</text>
<text x="146.4" y="64.9">1</text>
<text x="148.7" y="64.9">2</text>
<text x="200.9" y="64.9">PLC_0755_4R7_5.1A</text>
<text x="205" y="63.2">1</text>
<text x="207.2" y="62.2">L12</text>
<text x="211.3" y="63.2">2</text>
<text x="247.8" y="63.2">1</text>
<text x="249.7" y="61.8">PAD4</text>
<text x="255.5" y="63">2</text>
<text x="163.6" y="71.4">Q523</text>
<text x="221.3" y="70.6">1</text>
<text x="222.8" y="69.1">C563</text>
<text x="230.7" y="70.4">1 C107</text>
<text x="20.6" y="76.2">SLP_S3#_3R</text>
<text x="95.8" y="76.7">0</text>
<text x="95.8" y="75.2">R149</text>
<text x="162.7" y="77.2">4</text>
<text x="169.5" y="75.6">3</text>
<text x="230.7" y="73.1">2</text>
<text x="232.3" y="73.1">10UF_K_6.3V</text>
<text x="74.6" y="82.4">R124</text>
<text x="83.8" y="83.6" transform="rotate(-90 83.8 83.6)">2</text>
<text x="83.8" y="81.3" transform="rotate(-90 83.8 81.3)">1</text>
<text x="85.2" y="81.1">C110</text>
<text x="169.5" y="83.8">7</text>
<text x="169.5" y="82.2">8</text>
<text x="169.5" y="78.7">6</text>
<text x="169.5" y="80.6">5</text>
<text x="181" y="82.7">1 C559</text>
<text x="74" y="84.1">12K_0.5%</text>
<text x="84.4" y="84">3300PF_50V</text>
<text x="84.9" y="89.2">R122</text>
<text x="162.7" y="85.5">2</text>
<text x="169.3" y="86.9">1</text>
<text x="181" y="85.5">2</text>
<text x="64.5" y="93.6">15K_1%</text>
<text x="65.6" y="92.1">R128</text>
<text x="84.9" y="90.7">330</text>
<text x="121.9" y="95">OPEN</text>
<text x="121.9" y="92.3">C93</text>
<text x="126.6" y="93.8">1</text>
<text x="131.2" y="91.7" transform="rotate(-90 131.2 91.7)">R119</text>
<text x="133.9" y="93.5" transform="rotate(-90 133.9 93.5)">8.87K_1%</text>
<text x="183.5" y="94" transform="rotate(-90 183.5 94)">10UF_25V_K_X5R</text>
<text x="224" y="91.2" transform="rotate(-90 224 91.2)">220UF_2.5V_S18_METAL</text>
<text x="75.7" y="96.8">C96</text>
<text x="75.8" y="98.8" transform="rotate(-90 75.8 98.8)">2</text>
<text x="78.2" y="98.8" transform="rotate(-90 78.2 98.8)">1</text>
<text x="79.8" y="100.8">4.3K_1%</text>
<text x="81.3" y="97.8">R125</text>
<text x="126.6" y="96.2">2</text>
<text x="201.2" y="101.5">1</text>
<text x="48.1" y="106.6">100K_5%</text>
<text x="48.4" y="104.9">R123</text>
<text x="63" y="107.9">0.01UF_16V</text>
<text x="63.3" y="104.2">C95</text>
<text x="66.5" y="105" transform="rotate(-90 66.5 105)">2</text>
<text x="68.9" y="105" transform="rotate(-90 68.9 105)">1</text>
<text x="73.3" y="102.4">2200PF_50V</text>
<text x="77.3" y="107.2">R127</text>
<text x="164.7" y="104.3" transform="rotate(-90 164.7 104.3)">C94</text>
<text x="165.4" y="105.5">2</text>
<text x="165.4" y="103.2">1</text>
<text x="196.1" y="104.3">C557</text>
<text x="201.2" y="104.2">2</text>
<text x="77" y="110.4">0_5%</text>
<text x="168.5" y="110.6" transform="rotate(-90 168.5 110.6)">R118 OPEN</text>
<text x="170.8" y="112.5" transform="rotate(-90 170.8 112.5)">10.7K_1%</text>
<text x="17.5" y="118.1">SLP_S5#_3R</text>
<text x="19.7" y="116.6">+V1.5_ON</text>
<text x="65.8" y="114.2">C553</text>
<text x="68.7" y="116.2">1</text>
<text x="71.1" y="116.2">2</text>
<text x="71.8" y="114.3">0.1UF_16V</text>
<text x="58.4" y="125.2">0.01UF_16V</text>
<text x="61.9" y="123.8">C75</text>
<text x="65" y="122.1" transform="rotate(-90 65 122.1)">2</text>
<text x="67.3" y="122.1" transform="rotate(-90 67.3 122.1)">1</text>
<text x="73.3" y="125.3">C546</text>
<text x="79" y="125.9">R567</text>
<text x="154.7" y="124">5</text>
<text x="156.3" y="124">6</text>
<text x="157.8" y="124">7</text>
<text x="159.4" y="124">8</text>
<text x="171.6" y="124.7">1 C558</text>
<text x="63.1" y="130.6">1M_5%</text>
<text x="64.3" y="127.9">R98</text>
<text x="71.3" y="130.4">2700PF</text>
<text x="74.4" y="128.2" transform="rotate(-90 74.4 128.2)">1</text>
<text x="76.7" y="128.2" transform="rotate(-90 76.7 128.2)">2</text>
<text x="78.6" y="128.6">3.3K_5%</text>
<text x="162.6" y="129.1">Q522</text>
<text x="171.6" y="127.5">2</text>
<text x="53" y="133.6">R121</text>
<text x="62.9" y="134.1">10K_1%</text>
<text x="63.6" y="132.5">R574</text>
<text x="124.8" y="135.6">R96</text>
<text x="130.5" y="133.9">0.1UF_16V</text>
<text x="132.4" y="138">1</text>
<text x="132.7" y="132.3">C74</text>
<text x="134.7" y="138">2</text>
<text x="154.7" y="134.2">4</text>
<text x="156.3" y="134.2">3</text>
<text x="157.8" y="134.2">2</text>
<text x="159.4" y="134.2">1</text>
<text x="174.3" y="134.6" transform="rotate(-90 174.3 134.6)">10UF_25V_K_X5R</text>
<text x="189.5" y="136.2">1</text>
<text x="191.1" y="134.8">L10</text>
<text x="195.7" y="136.2">2</text>
<text x="227.8" y="135">PAD5</text>
<text x="80.3" y="143.5">330</text>
<text x="80.5" y="141.8">R575</text>
<text x="125.1" y="138.3">4.7</text>
<text x="154.7" y="139.7">5</text>
<text x="156.1" y="139.9">6</text>
<text x="157.6" y="139.7">7</text>
<text x="159.4" y="139.7">8</text>
<text x="183.7" y="138.3">PLFC1055P_3R3A_3.3UH</text>
<text x="202.6" y="143.5">1</text>
<text x="212" y="143.4">1 C108</text>
<text x="71.1" y="146" transform="rotate(-90 71.1 146)">R573</text>
<text x="73.8" y="148.4" transform="rotate(-90 73.8 148.4)">19.6K_0.5%</text>
<text x="78.4" y="149.8">1</text>
<text x="81.5" y="150">C554</text>
<text x="154.7" y="149.2">4</text>
<text x="156.1" y="149.2">3</text>
<text x="157.6" y="149.2">2</text>
<text x="159.1" y="149.2">1</text>
<text x="162.6" y="144">Q521</text>
<text x="193.4" y="149.4">220UF_4V_S18_METAL</text>
<text x="204.9" y="147.2">C109</text>
<text x="212" y="146.1">2</text>
<text x="214" y="146.1">10UF_K_6.3V</text>
<text x="78.4" y="152.1">2</text>
<text x="81.5" y="151.6">3300PF_50V</text>
<text x="36.4" y="161.7">Q62</text>
<text x="55.4" y="157.6">R774</text>
<text x="55.4" y="159">220K_5%</text>
<text x="92.7" y="160.6">0</text>
<text x="92.7" y="159.1">R126</text>
<text x="21.2" y="164.8">+V1.5_ON</text>
<text x="35.3" y="163.6">2</text>
<text x="37" y="164.4">G1</text>
<text x="40.7" y="163.3">D1</text>
<text x="40.7" y="166.5">S1</text>
<text x="43.5" y="165.4">1</text>
<text x="43.6" y="162.2">6</text>
<text x="35.3" y="170.3">5</text>
<text x="37" y="171.6">G2</text>
<text x="40.6" y="172.7">D2</text>
<text x="40.6" y="169.4">S2</text>
<text x="43.6" y="171.9">3</text>
<text x="43.6" y="168.9">4</text>
<text x="52.9" y="171.3">R775</text>
<text x="35.7" y="174.3">FDG6301N</text>
<text x="53.9" y="174">10</text>
</g>
<g font-size="1.2" fill="#00f">
<text x="53.4" y="41.9">7-,9-</text>
<text x="261.8" y="57.1">35-,13-,9-</text>
<text x="182.3" y="69.9">7-,9-</text>
<text x="32.8" y="75.6">54-,43-,37-,33-,13-,10-,7-</text>
<text x="110.8" y="72.2">51020GND</text>
<text x="233.9" y="89.7">35-,13-,9-</text>
<text x="47.2" y="90.1">7-,9-</text>
<text x="202.6" y="97.8">7-,5-,9-</text>
<text x="205.6" y="113.3">7-</text>
<text x="213.4" y="113.3">7-,9-</text>
<text x="29.7" y="117.5">49-,33-,13-</text>
<text x="29.7" y="116">7-,9-</text>
<text x="242.9" y="130.4">27-,26-,25-,24-,21-,13-,10-</text>
<text x="58" y="142.1">51020GND</text>
<text x="225.3" y="139">POWERPAD_2_0610</text>
<text x="54.9" y="153.7">7-,5-,9-</text>
<text x="31.2" y="164.2">7-,9-</text>
<text x="55.2" y="169">35-,13-,9-</text>
</g>
<g font-size="1.2" fill="#f00">
<text x="104.1" y="49">1</text>
<text x="110.3" y="49">2</text>
<text x="136.7" y="62.9">1</text>
<text x="142.9" y="62.9">2</text>
<text x="94.2" y="73.2">1</text>
<text x="74.6" y="80.7" transform="rotate(-90 74.6 80.7)">1</text>
<text x="94.2" y="79.3">2</text>
<text x="74.6" y="87" transform="rotate(-90 74.6 87)">2</text>
<text x="83.3" y="87.2">1</text>
<text x="131.6" y="86.5">1</text>
<text x="63.8" y="95.7">2</text>
<text x="70" y="95.7">1</text>
<text x="83.3" y="93.2">2</text>
<text x="131.5" y="93.2">2</text>
<text x="80" y="98.7" transform="rotate(-90 80 98.7)">2</text>
<text x="86.1" y="98.8" transform="rotate(-90 86.1 98.8)">1</text>
<text x="47.3" y="102.7">2</text>
<text x="98.5" y="106.7">3</text>
<text x="98.5" y="103.6">1</text>
<text x="98.5" y="105.1">2</text>
<text x="100.5" y="107.3">SSTRT1</text>
<text x="100.5" y="104.2">INV1</text>
<text x="100.5" y="105.7">COMP1</text>
<text x="109.9" y="105.7">OUT1_U</text>
<text x="110.7" y="104.2">VBST1</text>
<text x="112.4" y="107.3">LL1</text>
<text x="115.9" y="103.6">30</text>
<text x="115.9" y="106.7">28</text>
<text x="115.9" y="105.1">29</text>
<text x="168.8" y="105.9">1</text>
<text x="47.2" y="108.8">1</text>
<text x="76.7" y="108.1">1</text>
<text x="82.3" y="108.1">2</text>
<text x="98.5" y="109.8">5</text>
<text x="98.5" y="108.2">4</text>
<text x="98.5" y="112.9">7</text>
<text x="98.5" y="111.4">6</text>
<text x="100.5" y="110.4">VO1_VDDQ</text>
<text x="100.5" y="108.8">SKIP#</text>
<text x="100.5" y="112">DDR#</text>
<text x="100.5" y="113.5">GND</text>
<text x="108.8" y="110.4">OUTGND1</text>
<text x="109.9" y="108.8">OUT1_D</text>
<text x="111.2" y="112">TRIP1</text>
<text x="112.6" y="113.5">VIN</text>
<text x="115.9" y="111.4">25</text>
<text x="115.9" y="112.9">24</text>
<text x="115.9" y="108.2">27</text>
<text x="115.9" y="109.8">26</text>
<text x="168.7" y="111.9">2</text>
<text x="97.9" y="119.1">11</text>
<text x="97.9" y="117.5">10</text>
<text x="98.5" y="114.4">8</text>
<text x="98.5" y="116">9</text>
<text x="100.5" y="119.8">VO2</text>
<text x="100.5" y="115.1">REF_X</text>
<text x="100.5" y="116.6">ENBL1</text>
<text x="100.5" y="118.2">ENBL2</text>
<text x="108.8" y="119.8">OUTGND2</text>
<text x="109.5" y="118.2">REG5_IN</text>
<text x="110.5" y="116.6">VREG5</text>
<text x="111.2" y="115.1">TRIP2</text>
<text x="115.9" y="116">22</text>
<text x="115.9" y="117.5">21</text>
<text x="115.9" y="114.4">23</text>
<text x="115.9" y="119.1">20</text>
<text x="97.9" y="120.7">12</text>
<text x="97.9" y="122.2">13</text>
<text x="97.9" y="125.3">15</text>
<text x="97.9" y="123.7">14</text>
<text x="100.5" y="121.3">PGOOD</text>
<text x="100.5" y="122.8">SSTRT2</text>
<text x="100.5" y="125.9">INV2</text>
<text x="100.5" y="124.4">COMP2</text>
<text x="109.9" y="121.3">OUT2_D</text>
<text x="109.9" y="124.4">OUT2_U</text>
<text x="110.7" y="125.9">VBST2</text>
<text x="112.4" y="122.8">LL2</text>
<text x="115.9" y="125.3">16</text>
<text x="115.9" y="122.2">18</text>
<text x="115.9" y="120.7">19</text>
<text x="115.9" y="123.7">17</text>
<text x="62.2" y="128.3">1</text>
<text x="68.4" y="128.2">2</text>
<text x="78.5" y="126.7" transform="rotate(-90 78.5 126.7)">2</text>
<text x="84.5" y="126.7" transform="rotate(-90 84.5 126.7)">1</text>
<text x="155.7" y="128.3">G</text>
<text x="160.7" y="131.4">S</text>
<text x="160.7" y="126.7">D</text>
<text x="51.4" y="136.1">2</text>
<text x="57.5" y="136.1">1</text>
<text x="62.2" y="136.1">2</text>
<text x="68.5" y="136.1">1</text>
<text x="122.7" y="136">1</text>
<text x="128.9" y="136">2</text>
<text x="71.4" y="141.4" transform="rotate(-90 71.4 141.4)">2</text>
<text x="78.7" y="140.1">1</text>
<text x="155.6" y="143.6">G</text>
<text x="160.7" y="141.9">D</text>
<text x="71.4" y="147.7" transform="rotate(-90 71.4 147.7)">1</text>
<text x="78.6" y="146.1">2</text>
<text x="160.8" y="147.1">S</text>
<text x="53.8" y="155.6">1</text>
<text x="53.7" y="161.7">2</text>
<text x="91.1" y="157.1">1</text>
<text x="91" y="163.2">2</text>
<text x="51.3" y="171.7">1</text>
<text x="57.4" y="171.7">2</text>
</g>
<g font-size="1.2">
<text x="74.3" y="77.1">10mil</text>
<text x="74.2" y="94.2">10mil</text>
<text x="117.7" y="106.8">15mil</text>
<text x="117.8" y="105.2">15mil</text>
<text x="118" y="103.6">15mil</text>
<text x="95" y="109.9">10mil</text>
<text x="117.7" y="109.8">15mil</text>
<text x="117.7" y="108.2">15mil</text>
<text x="118.1" y="112.7">20mil</text>
<text x="92.5" y="119.1">10mil</text>
<text x="118" y="117.4">10mil</text>
<text x="118.1" y="119">15mil</text>
<text x="118.2" y="115.8">15mil</text>
<text x="117.8" y="123.6">15mil</text>
<text x="117.8" y="125.2">12mil</text>
<text x="117.9" y="122.2">15mil</text>
<text x="118" y="120.6">12mil</text>
<text x="57.9" y="134.2">10mil</text>
<text x="72.7" y="134.5">10mil</text>
<text x="68" y="153.2">10mil</text>
</g>
<g font-size=".8" fill="#f00">
<text x="163.9" y="76.7">G2</text>
<text x="167.1" y="74.5">S2</text>
<text x="167.1" y="77.8">D2</text>
<text x="167.1" y="82.3">D1</text>
<text x="164" y="84.4">G1</text>
<text x="167.2" y="85.6">S1</text>
</g>
</svg>
